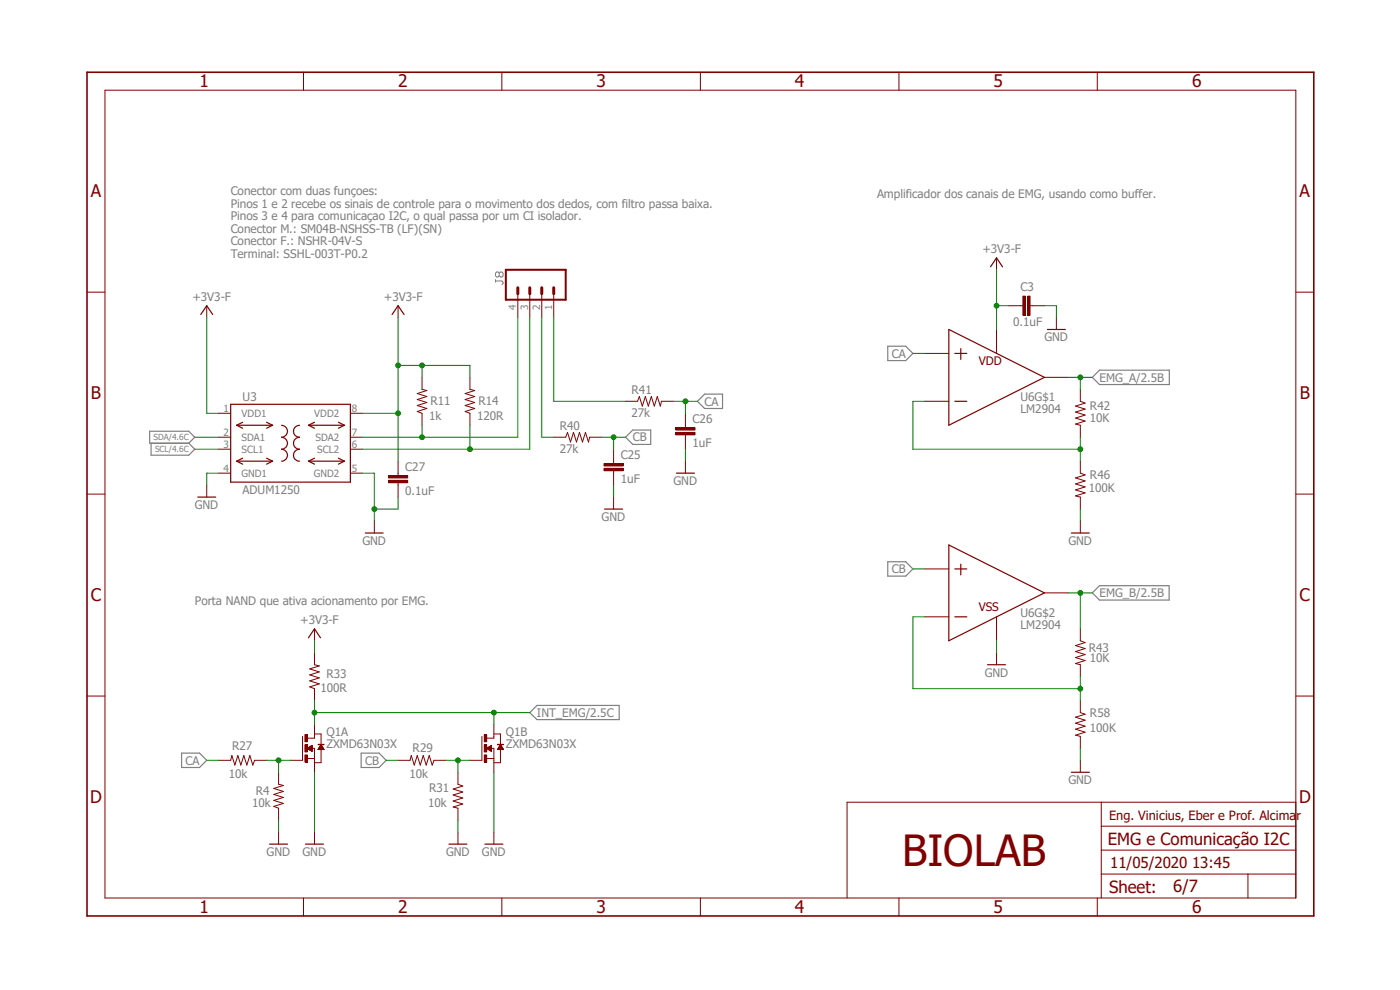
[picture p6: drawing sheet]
<svg xmlns="http://www.w3.org/2000/svg" width="297mm" height="210mm" viewBox="0 0 297 210" stroke-linecap="round" stroke-linejoin="round" font-family="sans-serif">
<path d="M17.9 15l261.2 179.9M279.1 15l-261.2 179.9" fill="none" stroke="#fff" stroke-width=".21"/>
<path d="M105.1 59.6h1.4l.2 .3v.3l-.2 .2M105.1 59.3v.6M105.9 58l.3-.3h.3l.2 .3v.5l-.2 .3h-.3l-.3-.3M105.9 58l-.2-.3h-.3l-.3 .3v.5l.3 .3h.3l.2-.3M105.9 58v.5" fill="none" stroke="#808080" stroke-width=".21"/>
<path d="M188.3 73.4h3.9l1.5 1.6-1.5 1.5h-3.9zM233.3 78.5h14.8v3.1h-14.8l-1.6-1.5zM31.7 91.5h8.3l1.3 1.3-1.3 1.2h-8.3zM32 94v2.6h8l1.3-1.3-1.3-1.3M134.2 91.2h3.8v3.1h-3.8l-1.5-1.5zM148 85.1l1.5-1.5h3.8v3.1h-3.8zM188.3 119.2h3.9l1.5 1.5-1.5 1.5h-3.9zM233.3 124.2h14.7v3.1h-14.7l-1.6-1.5zM38.5 159.8h3.8l1.6 1.5-1.6 1.5h-3.8zM76.6 159.8h3.8l1.5 1.5-1.5 1.5h-3.8zM112.4 151.2l1.5-1.6h17.5v3.1h-17.5z" fill="none" stroke="#808080" stroke-width=".25"/>
<g fill="none" stroke="#800000" stroke-width=".21">
<path d="M22.3 19.1h252.6v171.4h-252.6zM64.4 15.3v3.8M106.5 15.3v3.8M148.6 15.3v3.8M190.7 15.3v3.8M232.8 15.3v3.8M18.5 62h3.8M216.5 64.9h.5M218.5 64.9h.5M224.1 67.4v2.5M274.9 62h3.8M18.5 104.8h3.8"/>
<path d="M274.9 104.8h3.8M18.5 147.7h3.8M274.9 147.7h3.8M233.6 170.2v20.3M233.6 175.3h41.3M274.9 170.2h-95.2v20.3M64.4 190.5v3.8M106.5 190.5v3.8M148.6 190.5v3.8M190.7 190.5v3.8M232.8 190.5v3.8M233.6 185.4h41.3"/>
<path d="M233.6 180.3h41.3M264.8 185.4v5.1"/>
</g>
<path d="M18.5 15.3h260.2v179h-260.2z" fill="none" stroke="#800000" stroke-width=".34"/>
<path d="M222.2 69.9h3.8" fill="none" stroke="#800000" stroke-width=".25"/>
<path d="M218 62.8h.5v4.1h-.5z" fill-rule="evenodd" fill="#800000"/>
<path d="M218 62.8h.5v4.1h-.5z" fill="none" stroke="#800000" stroke-width=".21"/>
<path d="M217 62.8h.5v4.1h-.5z" fill-rule="evenodd" fill="#800000"/>
<g fill="none" stroke="#800000" stroke-width=".21">
<path d="M196.2 75h5.1M211.4 69.9v5.1M214 64.9h2.5M217 62.8h.5v4.1h-.5zM219 64.9h2.6M196.2 85.1h5.1M221.6 80.1h5.1M229.2 82.6v2.5l1 .4-2 .6 2 .7-2 .6 2 .7-2 .6 2 .6-2 .7 1 .2v2.6M229.2 97.8v2.6l1 .4-2 .6 2 .6-2 .7 2 .6-2 .6 2 .7-2 .6 1 .3v2.5M229.2 110.5v2.6M66.7 138.5v2.5l1 .3-2 .6 2 .6-2 .7 2 .6-2 .6 2 .7-2 .6 1 .4v2.5M196.2 120.7h5.1"/>
<path d="M196.2 130.9h5.1M211.4 130.9v5M211.4 138.5v2.5M221.6 125.8h5.1M229.2 133.4v2.5l1 .4-2 .6 2 .7-2 .6 2 .7-2 .6 2 .6-2 .7 1 .2v2.6M64.2 156.2v5.1M66.2 158.7h.5v2.6M66.7 156.2v.4h-1.5M66.7 155.7h1.4v2.3M68.1 159v2.8h-1.4M229.2 148.6v2.6l1 .3-2 .6 2 .7-2 .6 2 .7-2 .6 2 .6-2 .7 1 .2v2.5M46.4 161.3h2.5l.3-1 .6 2 .7-2 .6 2 .6-2 .7 2 .6-2 .6 2 .4-1h2.6"/>
<path d="M59.1 163.8v2.6l1 .2-2 .7 2 .6-2 .6 2 .7-2 .6 2 .6-2 .7 1 .3v2.6M59.1 176.5v2.6M65.2 160.9h1.5M66.7 176.5v2.6M84.5 161.3h2.5l.2-1 .7 2 .6-2 .7 2 .6-2 .6 2 .7-2 .6 2 .4-1h2.5M97.2 163.8v2.6l1 .4-2.1 .6 2.1 .6-2.1 .7 2.1 .6-2.1 .6 2.1 .7-2.1 .6 1.1 .2v2.6M97.2 176.5v2.6M104.8 176.5v2.6M229.2 161.3v2.5"/>
</g>
<g fill="none" stroke="#800000" stroke-width=".25">
<path d="M201.3 69.9l20.3 10.2-20.3 10.1zM202.6 75h2.5M203.8 74v2.2M202.6 85.1h2.5M201.3 115.6l20.3 10.2-20.3 10.1zM203.8 119.7v2.3M227.3 113.1h3.8M202.6 120.7h2.5M202.6 130.9h2.5M209.5 141h3.8M57.2 179.1h3.8M64.8 179.1h3.8"/>
<path d="M95.2 179.1h3.9M102.9 179.1h3.8M227.3 163.8h3.8"/>
</g>
<path d="M64.7 155.8h.5v1.6h-.5z" fill-rule="evenodd" fill="#800000"/>
<path d="M64.7 155.8h.5v1.6h-.5z" fill="none" stroke="#800000" stroke-width=".21"/>
<path d="M64.7 158h.5v1.5h-.5z" fill-rule="evenodd" fill="#800000"/>
<path d="M64.7 158h.5v1.5h-.5z" fill="none" stroke="#800000" stroke-width=".21"/>
<path d="M64.7 160.1h.5v1.6h-.5z" fill-rule="evenodd" fill="#800000"/>
<path d="M64.7 160.1h.5v1.6h-.5z" fill="none" stroke="#800000" stroke-width=".21"/>
<path d="M67.5 157.9l1.2 .1z" fill-rule="evenodd" fill="#800000"/>
<g fill="none" stroke="#800000" stroke-width=".21">
<path d="M65.2 158.7l1-.6v1.3M65.2 158.7l1 .7M65.2 158.7h1M65.2 158.8h1M65.3 158.7h.9M65.3 158.9h.9M65.4 158.6h.8M65.5 159h.7M65.5 158.6h.7M65.6 159h.6M65.6 158.5h.6M65.7 159.1h.5"/>
<path d="M65.7 158.4h.5M65.8 159.2h.4M65.8 158.4h.4M65.9 159.2h.3M65.9 158.3h.3M66 159.3h.2M66 158.2h.2M66.1 159.3h.1M66.1 158.2h.1M66.2 159.4h.1M66.2 158.2h.1M66.7 153.7v2.5"/>
<path d="M67.5 157.9l1.2 .1zM67.5 159h1.2M67.5 158.9h1.2M67.6 158.8h1M67.6 158.7h1M67.6 158.7h.9M67.7 158.6h.8M67.8 158.5h.6M67.9 158.4h.5M67.9 158.4h.4M67.9 158.3h.4M67.9 158.2h.3"/>
<path d="M68 158.2h.2M68 158.1h.2M68.1 158.1h.1M68.1 158l.6 1h-1.2zM102.2 156.2v5.1M104.3 158.7h.5v2.6M104.8 156.2v.4h-1.5M104.8 155.7h1.4v2.3M106.2 159v2.8h-1.4M61.6 161.3h2.6M66.7 161.3v2.5M103.3 160.9h1.5"/>
</g>
<path d="M102.7 155.8h.6v1.6h-.6z" fill-rule="evenodd" fill="#800000"/>
<path d="M102.7 155.8h.6v1.6h-.6z" fill="none" stroke="#800000" stroke-width=".21"/>
<path d="M102.7 158h.6v1.5h-.6z" fill-rule="evenodd" fill="#800000"/>
<path d="M102.7 158h.6v1.5h-.6z" fill="none" stroke="#800000" stroke-width=".21"/>
<path d="M102.7 160.1h.6v1.6h-.6z" fill-rule="evenodd" fill="#800000"/>
<path d="M102.7 160.1h.6v1.6h-.6z" fill="none" stroke="#800000" stroke-width=".21"/>
<path d="M105.5 157.9l1.3 .1z" fill-rule="evenodd" fill="#800000"/>
<g fill="none" stroke="#800000" stroke-width=".21">
<path d="M211.4 54.7v2.5M109.9 62.3v5.1M112.4 62.3v5.1M114.9 62.3v5.1M117.5 62.3v5.1M46.4 87.7h2.5M46.4 92.8h2.5M46.4 95.3h2.5M74.3 87.7h2.6M74.3 92.8h2.6M74.3 95.3h2.6M117.5 92.8h2.5l.4-1.1 .6 2.1 .7-2.1 .6 2.1 .6-2.1 .7 2.1 .6-2.1 .6 2.1 .3-1h2.5"/>
<path d="M130.2 97.8v.5M130.2 99.9v.5M132.7 85.1h2.6l.3-1 .7 2 .6-2 .6 2 .7-2 .6 2 .6-2 .7 2 .2-1h2.6M145.4 97.8v2.6M43.9 102.9v2.6M46.4 100.4h2.5M74.3 100.4h2.6M79.4 110.5v2.6M130.2 105.5v2.5M66.7 133.4v2.5M103.3 158.7l1-.6v1.3M103.3 158.7l1 .7"/>
<path d="M103.3 158.7h1M103.3 158.8h1M103.4 158.9h.9M103.5 158.6h.8M103.6 159h.7M103.6 158.6h.7M103.7 159h.6M103.7 158.5h.6M103.8 159.1h.5M103.8 158.4h.5M103.9 159.2h.4M103.9 158.4h.4"/>
<path d="M104 159.2h.3M104 158.3h.3M104.1 159.3h.2M104.1 158.2h.2M104.2 158.2h.1M104.2 159.4h.1M104.8 153.7v2.5M105.5 157.9l1.3 .1zM105.6 159h1.2M105.6 158.9h1.2M105.7 158.8h1M105.7 158.7h1"/>
<path d="M105.7 158.7h.9M105.8 158.6h.8M105.9 158.5h.6M105.9 158.4h.5M106 158.4h.4M106 158.3h.4M106 158.2h.3M106.1 158.2h.2M106.1 158.1h.2M106.2 158l.6 1h-1.3zM106.2 158.1h.1M99.7 161.3h2.5"/>
<path d="M104.8 161.3v2.5"/>
</g>
<g fill="none" stroke="#800000" stroke-width=".25">
<path d="M210.1 56.6l1.3-1.9 1.3 1.9M48.9 85.8h25.4v16.5h-25.4zM50.2 90.2h7.6M50.2 90.2l1.3 .6M50.2 97.8h7.6M50.2 97.8l1.3 .7M51.5 89.6l-1.3 .6M51.5 97.2l-1.3 .6M56.6 89.6l1.2 .6M56.6 97.2l1.2 .6M57.8 90.2l-1.2 .6M57.8 97.8l-1.2 .7"/>
<path d="M59.7 90.2a1.27 1.27 0 0 1 1.3 1.3 1.27 1.27 0 0 1-1.3 1.3 1.27 1.27 0 0 1 1.3 1.2 1.27 1.27 0 0 1-1.3 1.3 1.27 1.27 0 0 1 1.3 1.3 1.27 1.27 0 0 1-1.3 1.2M63.5 90.2a1.27 1.27 0 0 0-1.2 1.3 1.27 1.27 0 0 0 1.2 1.3 1.27 1.27 0 0 0-1.2 1.2 1.27 1.27 0 0 0 1.2 1.3 1.27 1.27 0 0 0-1.2 1.3 1.27 1.27 0 0 0 1.2 1.2M65.4 90.2h7.7M65.4 97.8l1.3 .7M65.4 97.8h7.7M65.4 90.2l1.3 .6M66.7 89.6l-1.3 .6M66.7 97.2l-1.3 .6M71.8 97.2l1.3 .6M71.8 89.6l1.3 .6M73.1 90.2l-1.3 .6M73.1 97.8l-1.3 .7"/>
<path d="M42 105.5h3.8M77.5 113.1h3.8M128.3 108h3.8M143.5 100.4h3.8M65.4 135.3l1.3-1.9 1.3 1.9"/>
</g>
<path d="M107.3 57.2h12.7v6.4h-12.7z" fill="none" stroke="#800000" stroke-width=".42"/>
<path d="M109.9 61v1.3M112.4 61v1.3M114.9 61v1.3M117.5 61v1.3" fill="none" stroke="#800000" stroke-width=".64"/>
<path d="M128.1 99.4h4.1v.5h-4.1z" fill-rule="evenodd" fill="#800000"/>
<path d="M128.1 99.4h4.1v.5h-4.1z" fill="none" stroke="#800000" stroke-width=".21"/>
<path d="M128.1 98.3h4.1v.5h-4.1z" fill-rule="evenodd" fill="#800000"/>
<path d="M128.1 98.3h4.1v.5h-4.1zM130.2 95.3v2.5M145.4 90.2v.5M145.4 92.2v.6M130.2 100.4v2.5" fill="none" stroke="#800000" stroke-width=".21"/>
<path d="M143.4 91.7h4v.5h-4z" fill-rule="evenodd" fill="#800000"/>
<path d="M143.4 91.7h4v.5h-4z" fill="none" stroke="#800000" stroke-width=".21"/>
<path d="M143.4 90.7h4v.5h-4z" fill-rule="evenodd" fill="#800000"/>
<path d="M143.4 90.7h4v.5h-4zM145.4 87.7v2.5M145.4 92.8v2.5M84.5 100.4v.5M84.5 102.4v.5" fill="none" stroke="#800000" stroke-width=".21"/>
<path d="M82.4 101.9h4.1v.5h-4.1z" fill-rule="evenodd" fill="#800000"/>
<path d="M82.4 101.9h4.1v.5h-4.1z" fill="none" stroke="#800000" stroke-width=".21"/>
<path d="M82.4 100.9h4.1v.5h-4.1z" fill-rule="evenodd" fill="#800000"/>
<path d="M43.9 64.9v2.5M84.5 64.9v2.5M84.5 97.8v2.6M89.5 80.1v2.5l1.1 .2-2.1 .7 2.1 .6-2.1 .7 2.1 .6-2.1 .6 2.1 .7-2.1 .6 1 .4v2.5M99.7 80.1v2.5l1 .2-2 .7 2 .6-2 .7 2 .6-2 .6 2 .7-2 .6 1 .4v2.5M82.4 100.9h4.1v.5h-4.1zM84.5 102.9v2.6" fill="none" stroke="#800000" stroke-width=".21"/>
<path d="M42.6 66.7l1.3-1.8 1.2 1.8M83.2 66.7l1.3-1.8 1.2 1.8" fill="none" stroke="#800000" stroke-width=".25"/>
<path d="M221.6 64.9h2.5v2.5M46.4 100.4h-2.5v2.5M76.9 100.4h2.5v10.1M84.5 105.5v2.5h-5.1M229.2 108v2.5M211.4 135.9v2.6M229.2 158.7v2.6M59.1 174v2.5M66.7 163.8v12.7M97.2 174v2.5M104.8 163.8v12.7" fill="none" stroke="#008000" stroke-width=".21"/>
<circle cx="79.4" cy="108" r=".51" fill="#008000"/>
<g fill="none" stroke="#008000" stroke-width=".21">
<path d="M145.4 95.3v2.5M130.2 102.9v2.6M56.6 161.3h5M59.1 161.3v2.5"/>
<circle cx="79.4" cy="108" r=".51"/>
</g>
<circle cx="59.1" cy="161.3" r=".51" fill="#008000"/>
<g fill="none" stroke="#008000" stroke-width=".21">
<path d="M94.6 161.3h5.1M97.2 161.3v2.5"/>
<circle cx="59.1" cy="161.3" r=".51"/>
</g>
<circle cx="97.2" cy="161.3" r=".51" fill="#008000"/>
<g fill="none" stroke="#008000" stroke-width=".21">
<path d="M193.7 75h2.5M142.9 85.1h5.1M145.4 85.1v2.6M43.9 161.3h2.5"/>
<circle cx="97.2" cy="161.3" r=".51"/>
</g>
<circle cx="145.4" cy="85.1" r=".51" fill="#008000"/>
<g fill="none" stroke="#008000" stroke-width=".21">
<path d="M127.6 92.8h5.1M130.2 92.8v2.5M193.7 120.7h2.5M81.9 161.3h2.6"/>
<circle cx="145.4" cy="85.1" r=".51"/>
</g>
<circle cx="130.2" cy="92.8" r=".51" fill="#008000"/>
<g fill="none" stroke="#008000" stroke-width=".21">
<path d="M196.2 85.1h-2.5v10.2h35.5M229.2 92.8v5"/>
<circle cx="130.2" cy="92.8" r=".51"/>
</g>
<circle cx="229.2" cy="95.3" r=".51" fill="#008000"/>
<g fill="none" stroke="#008000" stroke-width=".21">
<path d="M196.2 130.9h-2.5v15.2h35.5M229.2 143.6v5"/>
<circle cx="229.2" cy="95.3" r=".51"/>
</g>
<circle cx="229.2" cy="146.1" r=".51" fill="#008000"/>
<g fill="none" stroke="#008000" stroke-width=".21">
<path d="M211.4 57.2v12.7M211.4 64.9h2.6"/>
<circle cx="229.2" cy="146.1" r=".51"/>
</g>
<circle cx="211.4" cy="64.9" r=".51" fill="#008000"/>
<g fill="none" stroke="#008000" stroke-width=".21">
<path d="M43.9 67.4v20.3h2.5M84.5 67.4v10.1M76.9 87.7h7.6v10.1M66.7 135.9v2.6"/>
<circle cx="211.4" cy="64.9" r=".51"/>
</g>
<circle cx="84.5" cy="87.7" r=".51" fill="#008000"/>
<g fill="none" stroke="#008000" stroke-width=".21">
<path d="M89.5 80.1v-2.6h-5v10.2"/>
<circle cx="84.5" cy="87.7" r=".51"/>
</g>
<circle cx="84.5" cy="77.5" r=".51" fill="#008000"/>
<g fill="none" stroke="#008000" stroke-width=".21">
<path d="M89.5 77.5h10.2v2.6"/>
<circle cx="84.5" cy="77.5" r=".51"/>
</g>
<circle cx="89.5" cy="77.5" r=".51" fill="#008000"/>
<g fill="none" stroke="#008000" stroke-width=".21">
<path d="M109.9 67.4v25.4h-33M41.3 95.3h5.1M41.3 92.8h5.1M89.5 90.2v2.6"/>
<circle cx="89.5" cy="77.5" r=".51"/>
</g>
<circle cx="89.5" cy="92.8" r=".51" fill="#008000"/>
<g fill="none" stroke="#008000" stroke-width=".21">
<path d="M112.4 67.4v27.9h-35.5M99.7 90.2v5.1"/>
<circle cx="89.5" cy="92.8" r=".51"/>
</g>
<circle cx="99.7" cy="95.3" r=".51" fill="#008000"/>
<g fill="none" stroke="#008000" stroke-width=".21">
<path d="M114.9 67.4v25.4h2.6M117.5 67.4v17.7h15.2M66.7 151.2h45.7M66.7 148.6v5.1"/>
<circle cx="99.7" cy="95.3" r=".51"/>
</g>
<circle cx="66.7" cy="151.2" r=".51" fill="#008000"/>
<g fill="none" stroke="#008000" stroke-width=".21">
<path d="M104.8 151.2v2.5"/>
<circle cx="66.7" cy="151.2" r=".51"/>
</g>
<circle cx="104.8" cy="151.2" r=".51" fill="#008000"/>
<g fill="none" stroke="#008000" stroke-width=".21">
<path d="M226.7 80.1h5M229.2 80.1v2.5"/>
<circle cx="104.8" cy="151.2" r=".51"/>
</g>
<circle cx="229.2" cy="80.1" r=".51" fill="#008000"/>
<g fill="none" stroke="#008000" stroke-width=".21">
<path d="M226.7 125.8h5M229.2 125.8v7.6"/>
<circle cx="229.2" cy="80.1" r=".51"/>
</g>
<circle cx="229.2" cy="125.8" r=".51" fill="#008000"/>
<circle cx="229.2" cy="125.8" r=".51" fill="none" stroke="#008000" stroke-width=".21"/>
<text font-size="9.1" fill="#800000" x="191.4" y="183.6">BIOLAB</text>
<g font-size="3.7" fill="#800000">
<text x="42.3" y="18.5">1</text>
<text x="84.5" y="18.5">2</text>
<text x="126.6" y="18.5">3</text>
<text x="168.7" y="18.5">4</text>
<text x="210.8" y="18.5">5</text>
<text x="252.9" y="18.5">6</text>
<text x="19.3" y="41.9">A</text>
<text x="275.7" y="41.9">A</text>
<text x="19.3" y="84.7">B</text>
<text x="275.8" y="84.7">B</text>
<text x="19.3" y="127.5">C</text>
<text x="275.7" y="127.5">C</text>
<text x="19.1" y="170.4">D</text>
<text x="275.6" y="170.4">D</text>
<text x="42.3" y="193.7">1</text>
<text x="84.5" y="193.7">2</text>
<text x="126.6" y="193.7">3</text>
<text x="168.7" y="193.7">4</text>
<text x="210.8" y="193.7">5</text>
<text x="252.9" y="193.7">6</text>
</g>
<g font-size="3.6" fill="#800000">
<text x="235" y="179.3">EMG e Comunicação I2C</text>
<text x="235.3" y="189.4">Sheet:</text>
<text x="248.9" y="189.2">6/7</text>
</g>
<text font-size="3.2" fill="#800000" x="235.5" y="184.1">11/05/2020 13:45</text>
<text font-size="2.7" fill="#800000" x="235.3" y="174">Eng. Vinicius, Eber e Prof. Alcimar</text>
<g font-size="2.5" fill="#808080">
<text x="48.9" y="41.4">Conector com duas funçoes:</text>
<text x="186.1" y="42">Amplificador dos canais de EMG, usando como buffer.</text>
<text x="48.9" y="44">Pinos 1 e 2 recebe os sinais de controle para o movimento dos dedos, com filtro passa baixa.</text>
<text x="48.9" y="46.7">Pinos 3 e 4 para comunicaçao I2C, o qual passa por um CI isolador.</text>
<text x="48.9" y="49.4">Conector M.: SM04B-NSHSS-TB (LF)(SN)</text>
<text x="48.9" y="52">Conector F.: NSHR-04V-S</text>
<text x="208.4" y="53.7">+3V3-F</text>
<text x="48.9" y="54.7">Terminal: SSHL-003T-P0.2</text>
<text x="40.8" y="63.8">+3V3-F</text>
<text x="81.4" y="63.8">+3V3-F</text>
<text x="216.5" y="61.7">C3</text>
<text x="215" y="69.3">0.1uF</text>
<text x="189.2" y="75.9">CA</text>
<text x="221.6" y="72.4">GND</text>
<text x="134" y="83.7">R41</text>
<text x="233.3" y="80.9">EMG_A/2.5B</text>
<text x="51.5" y="85.1">U3</text>
<text x="91.1" y="89.2">1k</text>
<text x="91.3" y="85.9">R11</text>
<text x="101.2" y="89.2">120R</text>
<text x="101.5" y="85.9">R14</text>
<text x="134" y="88.4">27k</text>
<text x="146.9" y="89.8">C26</text>
<text x="149.5" y="86">CA</text>
<text x="216.5" y="87.7">LM2904</text>
<text x="216.5" y="85.1">U6G$1</text>
<text x="231.2" y="89.5">10K</text>
<text x="231.2" y="87">R42</text>
<text x="118.7" y="91.3">R40</text>
<text x="134.2" y="93.6">CB</text>
<text x="146.9" y="94.9">1uF</text>
<text x="86" y="100">C27</text>
<text x="118.7" y="96.1">27k</text>
<text x="131.7" y="97.5">C25</text>
<text x="231.2" y="101.7">R46</text>
<text x="41.3" y="108">GND</text>
<text x="51.5" y="104.8">ADUM1250</text>
<text x="86" y="105.1">0.1uF</text>
<text x="131.7" y="102.5">1uF</text>
<text x="142.9" y="102.9">GND</text>
<text x="231" y="104.4">100K</text>
<text x="127.6" y="110.5">GND</text>
<text x="76.9" y="115.6">GND</text>
<text x="226.7" y="115.6">GND</text>
<text x="189.2" y="121.6">CB</text>
<text x="41.3" y="128.3">Porta NAND que ativa acionamento por EMG.</text>
<text x="216.5" y="130.9">U6G$2</text>
<text x="233.3" y="126.7">EMG_B/2.5B</text>
<text x="63.7" y="132.4">+3V3-F</text>
<text x="216.5" y="133.4">LM2904</text>
<text x="69.3" y="143.8">R33</text>
<text x="208.9" y="143.6">GND</text>
<text x="231" y="138.2">R43</text>
<text x="231.2" y="140.5">10K</text>
<text x="68" y="146.9">100R</text>
<text x="113.9" y="152.1">INT_EMG/2.5C</text>
<text x="231.2" y="155.2">100K</text>
<text x="231.2" y="152.2">R58</text>
<text x="49.2" y="159">R27</text>
<text x="69.3" y="158.8">ZXMD63N03X</text>
<text x="69.3" y="156.2">Q1A</text>
<text x="87.5" y="159.5">R29</text>
<text x="107.3" y="158.8">ZXMD63N03X</text>
<text x="107.3" y="156.2">Q1B</text>
<text x="39.4" y="162.2">CA</text>
<text x="48.6" y="165.1">10k</text>
<text x="77.5" y="162.2">CB</text>
<text x="86.9" y="165.1">10k</text>
<text x="91.1" y="167.9">R31</text>
<text x="226.7" y="166.4">GND</text>
<text x="53.5" y="171.2">10k</text>
<text x="54.3" y="168.7">R4</text>
<text x="90.8" y="171.2">10k</text>
<text x="64.2" y="181.6">GND</text>
<text x="102.2" y="181.6">GND</text>
</g>
<g font-size="2.5" fill="#800000">
<text x="207.6" y="77.5">VDD</text>
<text x="207.6" y="129.6">VSS</text>
</g>
<g font-size="2.1" fill="#808080">
<text x="109.5" y="65.8" transform="rotate(-90 109.5 65.8)">4</text>
<text x="112.1" y="65.8" transform="rotate(-90 112.1 65.8)">3</text>
<text x="114.6" y="65.8" transform="rotate(-90 114.6 65.8)">2</text>
<text x="117.1" y="65.8" transform="rotate(-90 117.1 65.8)">1</text>
<text x="47.4" y="87.3">1</text>
<text x="51.3" y="88.4">VDD1</text>
<text x="66.7" y="88.4">VDD2</text>
<text x="74.7" y="87.3">8</text>
<text x="47.4" y="92.4">2</text>
<text x="47.4" y="95">3</text>
<text x="51.3" y="93.5">SDA1</text>
<text x="66.9" y="93.5">SDA2</text>
<text x="74.7" y="92.4">7</text>
<text x="74.7" y="95">6</text>
<text x="47.4" y="100">4</text>
<text x="51.3" y="96.1">SCL1</text>
<text x="51.3" y="101.1">GND1</text>
<text x="66.6" y="101.1">GND2</text>
<text x="67.3" y="96.1">SCL2</text>
<text x="74.7" y="100">5</text>
</g>
<g font-size="1.8" fill="#808080">
<text x="32.6" y="93.4">SDA/4.6C</text>
<text x="32.9" y="95.9">SCL/4.6C</text>
</g>
</svg>
